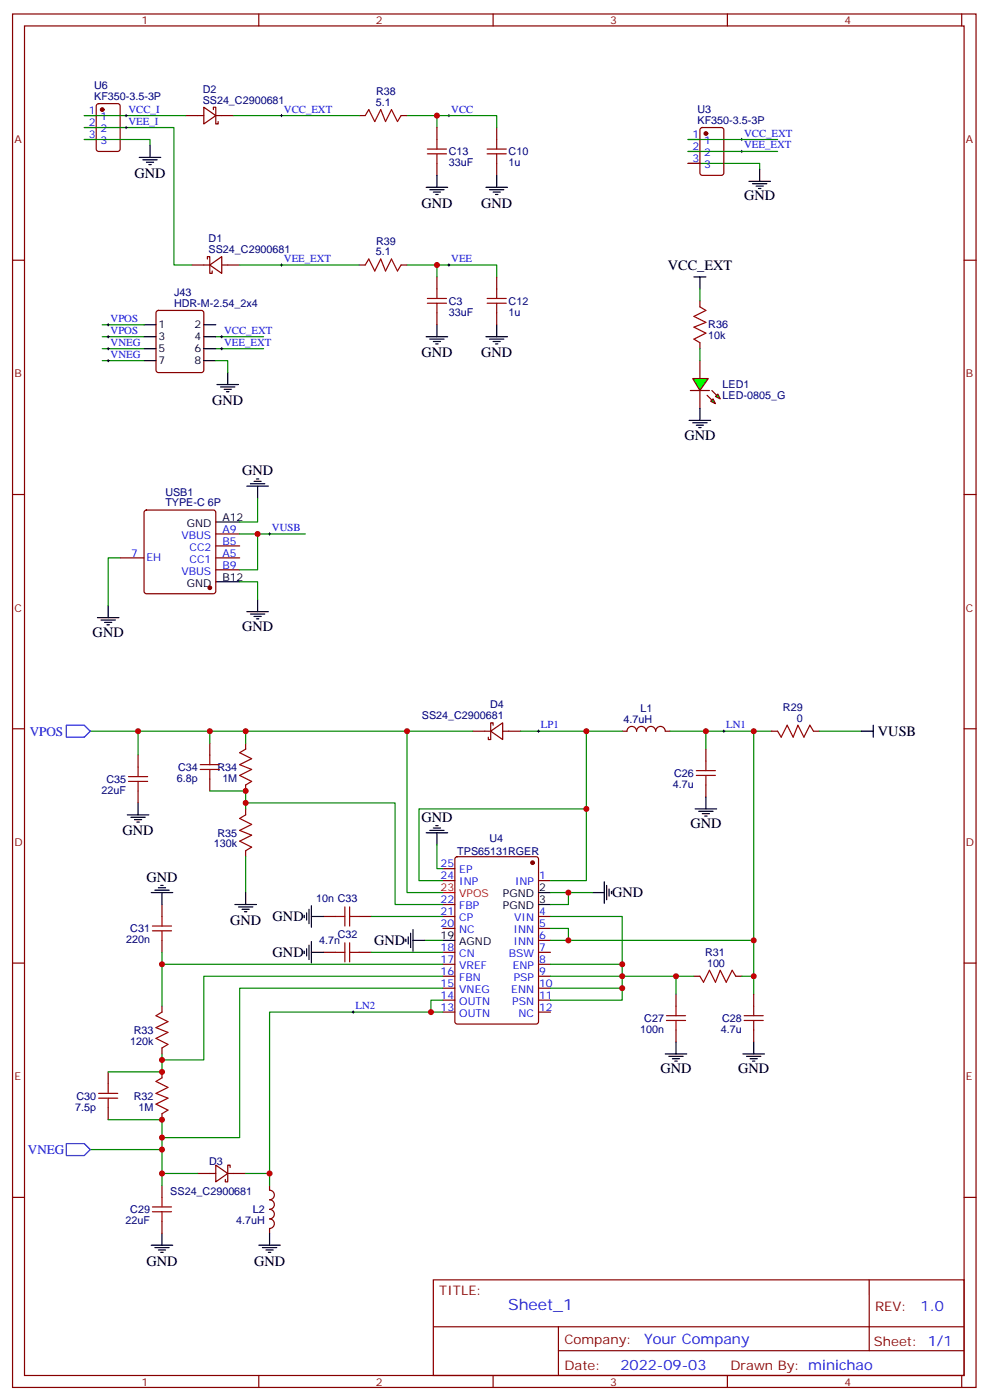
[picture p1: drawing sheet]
<svg xmlns="http://www.w3.org/2000/svg" width="292mm" height="413mm" viewBox="0 0 292 413" stroke-linecap="round" stroke-linejoin="round" font-family="sans-serif">
<g fill="none" stroke="#870000" stroke-width=".35">
<path d="M3.7 4.1h284.3v405.4h-284.3zM7.2 7.7h277.3v398.2h-277.3zM76.4 4.1v3.6M145.5 4.1v3.6M214.7 4.1v3.6M283.8 4.1v3.6M24.9 34.1h3.5M24.9 37.6h3.5M28.6 30.8l.5-.2h5.6l.7 .4 .1 13-.5 .6-5.9 .1-.6-.5-.1-12.9zM54.9 34.1h5.2M60.1 31.6l3.6 2.5-3.6 2.5zM63 32.3v-.7h.7v5h.7v-.7"/>
<path d="M63.7 34.1h5.3M106 34.1h1.8M118.4 34.1h1.7M128.9 37.6v3.6M146.6 37.6v3.6M206.8 37.8l.5-.2h5.6l.7 .5v12.9l-.5 .7-5.8 .1-.7-.5v-13zM24.9 41.2h3.5M128.9 48.2v3.6M146.6 48.2v3.6M203 41.2h3.6M203 44.7h3.6M203 48.2h3.6"/>
<path d="M3.7 76.8h3.5M56.6 78.2h5.3M61.2 76.4v-.7h.7v5h.7v-.7M61.9 78.2l3.5-2.5v5zM65.4 78.2h5.3M106 78.2h1.8M118.4 78.2h1.7M284.5 76.8h3.5M46.3 91.8l.4-.2h12.7l.5 .2 .2 .5v17l-.2 .5-.5 .2h-12.7l-.5-.3-.2-.4v-17zM128.9 81.7v3.6M128.9 92.3v3.5M146.6 81.7v3.6"/>
<path d="M146.6 92.3v3.5M206.6 88.8v1.8M206.6 101.1v1.8M206.6 106.4v5.3M206.6 115.3v5.2M3.7 145.9h3.5M42.7 150.7l.5-.2h19.8l.5 .2 .2 .5v23.3l-.3 .5-.4 .2h-19.8l-.5-.2-.2-.5v-23.3zM63.7 157.6h7M284.5 145.9h3.5M35.5 164.6h7M63.7 164.6h7M63.7 161.1h7"/>
<path d="M63.7 168.2h7M3.7 215.1h3.5M61.9 219.3v3.5M72.5 219.3v1.8M139.5 215.8h5.3M144.8 215.8l3.5-2.5v5zM145.5 214v-.7h-.7v5h-.7v-.7M148.3 215.8h5.3M183.6 215.8h1.4a1.41 1.41 0 0 1 1.4-1.4 1.41 1.41 0 0 1 1.5 1.4 1.41 1.41 0 0 1 1.4-1.4 1.41 1.41 0 0 1 1.4 1.4 1.41 1.41 0 0 1 1.4-1.4 1.41 1.41 0 0 1 1.4 1.4 1.41 1.41 0 0 1 1.4-1.4 1.41 1.41 0 0 1 1.4 1.4h1.4M227.7 215.8h1.8M240.1 215.8h1.7M284.5 215.1h3.5"/>
<path d="M40.7 222.8v3.6M40.7 233.4v3.6M61.9 229.9v3.5M72.5 231.7v1.7M72.5 238.7v1.8M208.3 221.1v3.5M208.3 231.7v3.5M72.5 251.1v1.7M130.7 259.9h3.5M130.7 256.4h3.5M134.5 253l.4-.2h23.3l.7 .5v48.2l-.4 .7h-23.6l-.6-.4-.1-48.3zM158.9 259.9h3.6"/>
<path d="M47.8 266.9v3.6M47.8 277.5v3.6M95.4 270.5h3.6M106 270.5h3.5M130.7 270.5h3.5M130.7 274h3.5M130.7 266.9h3.5M158.9 270.5h3.6M158.9 274h3.6M158.9 277.5h3.6M3.7 284.2h3.5M47.8 296.9v1.8"/>
<path d="M95.4 281.1h3.6M106 281.1h3.5M130.7 281.1h3.5M130.7 284.6h3.5M130.7 288.1h3.5M130.7 291.6h3.5M130.7 295.2h3.5M130.7 298.7h3.5M158.9 281.1h3.6M158.9 284.6h3.6M158.9 288.1h3.6M158.9 291.6h3.6"/>
<path d="M158.9 295.2h3.6M158.9 298.7h3.6M199.5 293.4v3.5M204.8 288.1h1.8M217.1 288.1h1.8M222.4 293.4v3.5M284.5 284.2h3.5M31.9 316.3v3.6M47.8 309.3v1.7M47.8 316.3v1.8M199.5 304v3.5M222.4 304v3.5"/>
<path d="M31.9 326.9v3.5M47.8 328.7v1.7M3.7 353.4h3.5M47.8 349.8v3.6M58.4 346.3h5.3M63.7 343.9l3.5 2.4-3.5 2.5zM67.2 346.3h5.3M67.9 344.6v-.7h-.7v4.9h-.7v-.7M79.6 349.8l-.1 1.5a1.41 1.41 0 0 1 1.5 1.4 1.41 1.41 0 0 1-1.5 1.4 1.41 1.41 0 0 1 1.5 1.4 1.41 1.41 0 0 1-1.5 1.4 1.41 1.41 0 0 1 1.5 1.4 1.41 1.41 0 0 1-1.5 1.4 1.41 1.41 0 0 1 1.5 1.4 1.41 1.41 0 0 1-1.4 1.4v1.5M284.5 353.4h3.5M47.8 360.4v3.6M127.9 377.7h156.6v28.2h-156.6z"/>
<path d="M256.5 377.7v20.9M127.9 391.6h156.5M164.8 398.6h119.6M164.8 391.6v14.1M76.4 405.9v3.6M145.5 405.9v3.6M214.7 405.9v3.6M283.8 405.9v3.6"/>
</g>
<g fill="#870000" stroke="#870000" stroke-width=".35">
<circle cx="30.2" cy="32.3" r=".53"/>
<circle cx="61.9" cy="173.5" r=".53"/>
<circle cx="157.2" cy="254.6" r=".53"/>
<circle cx="208.3" cy="39.4" r=".53"/>
</g>
<g fill="none" stroke="#008700" stroke-width=".35">
<path d="M24.9 37.6h26.4v40.6h5.3M24.9 34.1h30M69 34.1h37M120.1 34.1h8.8v3.5M128.9 34.1h17.7v3.5M24.9 41.2h19.4v1.7M203 48.2h21.2v1.8M203 41.2h26.5M203 44.7h26.5M70.7 78.2h35.3M120.1 78.2h8.8v3.5M128.9 78.2h17.7v3.5"/>
<path d="M30.2 99.4h12.3M30.2 95.8h12.3M63.7 99.4h14.1M30.2 102.9h12.3M30.2 106.4h12.3M63.7 106.4h3.5v3.6M63.7 102.9h14.1M70.7 157.6h19.4M76 157.6v10.6h-5.3M76 147v7.1h-5.3M35.5 164.6h-3.6v14.2M70.7 171.7h5.3v5.3"/>
<path d="M26.6 215.8h93.5v47.6h10.6M40.7 215.8v7M61.9 215.8v3.5M72.5 215.8v3.5M120.1 215.8h19.4M153.6 215.8h19.4M183.6 215.8h-10.6v44.1h-10.5M197.7 215.8h30M208.3 215.8v5.3M222.4 215.8v61.7h-59.9M241.8 215.8h12.4M61.9 233.4h10.6v5.3"/>
<path d="M72.5 237h44.1v29.9h14.1M173 238.7h-49.4v21.2h7.1M72.5 252.8v10.6M128.9 249.3v7.1h1.8M109.5 270.5h21.2M125.4 277.5h5.3M162.5 274h5.2v3.5M162.5 270.5h21.1v17.6h15.9M162.5 263.4h12.3M167.7 263.4v3.5h-5.2M222.4 277.5v10.6h-3.5M47.8 281.1v3.5"/>
<path d="M109.5 281.1h21.2M127.2 298.7h-47.6v47.6M130.7 295.2h-3.5v3.5h3.5M130.7 284.6h-82.9v12.3M130.7 288.1h-70.6v24.7h-12.3M130.7 291.6h-60v44.1h-22.9M162.5 288.1h21.1v3.5h-21.1M162.5 284.6h21.1M183.6 291.6v3.6h-21.1M204.8 288.1h-5.3v5.3M222.4 288.1v5.3M47.8 311v5.3h-15.9"/>
<path d="M26.6 339.3h21.2M31.9 330.4h15.9v15.9M58.4 346.3h-10.6v3.5M72.5 346.3h7.1v3.5"/>
</g>
<g fill="none" stroke="#000" stroke-width=".35">
<path d="M41.1 46.5h6.3M42.2 47.2h4.2M43.2 47.9h2.1M43.9 48.6h.7M44.3 42.9v3.6M125.8 55.3h6.3M126.8 56h4.3M127.9 56.7h2.1M128.6 57.4h.7M128.9 51.8v3.5M143.4 55.3h6.4M144.5 56h4.2"/>
<path d="M145.5 56.7h2.1M146.2 57.4h.7M146.6 51.8v3.5M221 53.5h6.4M222.1 54.2h4.2M223.1 54.9h2.1M223.8 55.6h.7M224.2 50v3.5M42.5 99.4h3.5M42.5 95.8h3.5M60.1 99.4h3.6M60.1 95.8h3.6"/>
<path d="M125.8 99.4h6.3M128.9 95.8v3.6M143.4 99.4h6.4M146.6 95.8v3.6M42.5 102.9h3.5M42.5 106.4h3.5M60.1 102.9h3.6M60.1 106.4h3.6M64 113.5h6.4M65.1 114.2h4.2M66.1 114.9h2.2M66.9 115.6h.7"/>
<path d="M67.2 110v3.5M126.8 100.1h4.3M127.9 100.8h2.1M128.6 101.5h.7M144.5 100.1h4.2M145.5 100.8h2.1M146.2 101.5h.7M63.7 154.1h7M72.8 143.5h6.4M73.9 142.8h4.2M75 142.1h2.1M75.7 141.4h.7"/>
<path d="M76 143.5v3.5M31.9 178.8v3.5M63.7 171.7h7M76 177v3.5M28.8 182.3h6.3M29.8 183h4.2M30.9 183.7h2.1M31.6 184.4h.7M72.8 180.5h6.4M73.9 181.2h4.2M75 181.9h2.1M75.7 182.6h.7"/>
<path d="M254.2 215.8h3.5M257.7 214v3.6M40.7 237v3.5M205.1 238.7h6.4M206.2 239.4h4.2M208.3 235.2v3.5M37.6 240.5h6.3M38.6 241.2h4.3M39.7 241.9h2.1M40.4 242.6h.7M125.8 245.8h6.3M126.8 245.1h4.3"/>
<path d="M127.9 244.4h2.1M128.6 243.7h.7M128.9 245.8v3.5M207.3 240.1h2.1M208 240.8h.7M44.6 263.4h6.4M45.7 262.7h4.2M46.7 262h2.2M47.4 261.3h.8M47.8 263.4v3.5M69.3 266.9h6.4M70.4 267.7h4.2"/>
<path d="M71.4 268.4h2.2M72.1 269.1h.7M72.5 263.4v3.5M89.8 270.1v.7M90.5 269.4v2.1M90.5 280v2.1M91.2 268.4v4.2M91.2 278.9v4.3M91.9 270.5h3.5M91.9 267.3v6.3M91.9 277.9v6.3M119.8 277.2v.7"/>
<path d="M120.5 276.5v2.1M121.2 275.4v4.2M121.9 277.5h3.5M121.9 274.4v6.3M130.7 277.5h3.5M158.9 263.4h3.6M158.9 266.9h3.6M174.8 263.4h3.5M178.3 260.2v6.4M179 261.3v4.2M179.7 262.4v2.1M180.4 263.1v.7"/>
<path d="M89.8 280.7v.7M91.9 281.1h3.5M196.3 311h6.4M197.4 311.7h4.2M198.4 312.5h2.2M199.1 313.2h.7M199.5 307.5v3.5M219.3 311h6.3M220.3 311.7h4.2M221.4 312.5h2.1M222.1 313.2h.7M222.4 307.5v3.5"/>
<path d="M44.6 367.5h6.4M45.7 368.2h4.2M46.7 368.9h2.2M47.4 369.6h.8M47.8 364v3.5M76.4 367.5h6.3M77.4 368.2h4.3M78.5 368.9h2.1M79.2 369.6h.7M79.6 364v3.5"/>
</g>
<g fill="none" stroke="#a10000" stroke-width=".35">
<path d="M107.8 34.1l1-1.8 1.8 3.6 1.8-3.6 1.4 3.6 1.7-3.6 1.8 3.6 1.1-1.8M126.1 45.4h5.7M126.1 44h5.7M128.9 41.2v2.8M128.9 45.4v2.8M143.8 45.4h5.6M143.8 44h5.6M146.6 41.2v2.8M146.6 45.4v2.8M107.8 78.2l1-1.8 1.8 3.6 1.8-3.6 1.4 3.6 1.7-3.6 1.8 3.6 1.1-1.8M126.1 89.5h5.7M126.1 88.1h5.7"/>
<path d="M128.9 85.3v2.8M128.9 89.5v2.8M143.8 89.5h5.6M143.8 88.1h5.6M146.6 85.3v2.8M146.6 89.5v2.8M206.6 90.6l1.7 1-3.5 1.8 3.5 1.7-3.5 1.5 3.5 1.7-3.5 1.8 1.8 1M229.5 215.8l1 1.8 1.8-3.6 1.8 3.6 1.4-3.6 1.7 3.6 1.8-3.6 1.1 1.8M37.9 230.6h5.7M37.9 229.2h5.7M40.7 226.4v2.8M40.7 230.6v2.8"/>
<path d="M59.1 227.1h5.6M59.1 225.7h5.6M61.9 222.8v2.9M61.9 227.1v2.8M72.5 221.1l-1.8 1 3.6 1.8-3.6 1.8 3.6 1.4-3.6 1.7 3.6 1.8-1.8 1.1M205.5 227.4h5.6M205.5 228.8h5.6M208.3 224.6v2.8M208.3 228.8v2.9M72.5 240.5l-1.8 1 3.6 1.8-3.6 1.8 3.6 1.4-3.6 1.7 3.6 1.8-1.8 1.1M45 274.7h5.6M45 273.3h5.6"/>
<path d="M47.8 270.5v2.8M47.8 274.7v2.8M99 270.5h2.8M101.8 267.7v5.6M101.8 278.2v5.7M103.2 267.7v5.6M103.2 278.2v5.7M103.2 270.5h2.8M47.8 298.7l-1.8 1.1 3.6 1.7-3.6 1.8 3.6 1.4-3.6 1.8 3.6 1.7-1.8 1.1M99 281.1h2.8M103.2 281.1h2.8M196.7 299.8h5.6"/>
<path d="M199.5 296.9v2.9M206.6 288.1l1 1.8 1.8-3.6 1.7 3.6 1.4-3.6 1.8 3.6 1.8-3.6 1 1.8M219.6 299.8h5.6M222.4 296.9v2.9M31.9 319.9v2.8M47.8 318.1l-1.8 1.1 3.6 1.7-3.6 1.8 3.6 1.4-3.6 1.8 3.6 1.7-1.8 1.1M196.7 301.2h5.6M199.5 301.2v2.8M219.6 301.2h5.6M222.4 301.2v2.8M29.1 322.7h5.6M29.1 324.1h5.6"/>
<path d="M31.9 324.1v2.8M45 357.6h5.6M45 356.2h5.6M47.8 353.4v2.8M47.8 357.6v2.8"/>
</g>
<g fill="none" stroke="#000" stroke-width=".3">
<path d="M36.9 34.1h.7M36.9 37.6h.7M37.2 33.8v.7M37.2 37.3v.7M82.7 34.1h.7M83.1 33.8v.7M132.1 34.1h.7M132.5 33.8v.7M218.5 41.2h.8M218.5 44.7h.8M218.9 40.8v.7M218.9 44.3v.7"/>
<path d="M82.7 78.2h.7M83.1 77.9v.7M132.1 78.2h.7M132.5 77.9v.7M31.6 99.4h.7M31.6 95.8h.7M31.9 95.5v.7M31.9 99v.7M65.1 99.4h.7M65.4 99v.7M31.6 102.9h.7M31.6 106.4h.7"/>
<path d="M31.9 102.6v.7M31.9 106.1v.7M65.1 102.9h.7M65.4 102.6v.7M79.2 157.6h.7M79.6 157.2v.7M158.6 215.8h.7M158.9 215.4v.7M213.3 215.8h.7M213.6 215.4v.7M103.9 298.7h.7M104.2 298.3v.7"/>
</g>
<path d="M130.7 263.4h3.5" fill="none" stroke="#f00" stroke-width=".35"/>
<path d="M19.6 214h5.3l1.7 1.8-1.7 1.8h-5.3zM19.6 337.5h5.3l1.7 1.8-1.7 1.7h-5.3z" fill="none" stroke="#00f" stroke-width=".35"/>
<g fill="#0f0" stroke="#870000" stroke-width=".35">
<path d="M210.4 117.7l.7 1.4-1.4-.7z"/>
<path d="M211.1 117l.7-.7 .7 1.4z"/>
</g>
<g fill="#870000" stroke="#870000" stroke-width=".35">
<path d="M208.7 116.7l1.4 1.4z"/>
<path d="M210.1 115.3l1.4 1.4z"/>
</g>
<path d="M203.7 115.3h5.7z" fill="#f00" stroke="#870000" stroke-width=".35"/>
<path d="M204.4 111.7h4.6l-2.4 3.6z" fill="#0f0" stroke="#870000" stroke-width=".35"/>
<path d="M206.6 85.3v3.5M206.6 102.9v3.5" fill="none" stroke="#008700" stroke-width=".35"/>
<path d="M204.8 81.7h3.5M206.6 81.7v3.6M203.4 124.1h6.3M204.4 124.8h4.3M205.5 125.5h2.1M206.2 126.2h.7M206.6 120.5v3.6" fill="none" stroke="#000" stroke-width=".35"/>
<g fill="#c00">
<circle cx="128.9" cy="78.2" r=".88"/>
<circle cx="128.9" cy="34.1" r=".88"/>
<circle cx="76" cy="157.6" r=".88"/>
<circle cx="208.3" cy="215.8" r=".88"/>
<circle cx="222.4" cy="215.8" r=".88"/>
<circle cx="167.7" cy="277.5" r=".88"/>
<circle cx="199.5" cy="288.1" r=".88"/>
<circle cx="183.6" cy="284.6" r=".88"/>
<circle cx="183.6" cy="288.1" r=".88"/>
<circle cx="183.6" cy="291.6" r=".88"/>
<circle cx="222.4" cy="288.1" r=".88"/>
<circle cx="167.7" cy="263.4" r=".88"/>
<circle cx="47.8" cy="330.4" r=".88"/>
<circle cx="47.8" cy="316.3" r=".88"/>
<circle cx="47.8" cy="346.3" r=".88"/>
<circle cx="47.8" cy="335.7" r=".88"/>
<circle cx="79.6" cy="346.3" r=".88"/>
<circle cx="127.2" cy="298.7" r=".88"/>
<circle cx="47.8" cy="284.6" r=".88"/>
<circle cx="72.5" cy="233.4" r=".88"/>
<circle cx="72.5" cy="215.8" r=".88"/>
<circle cx="61.9" cy="215.8" r=".88"/>
<circle cx="47.8" cy="339.3" r=".88"/>
<circle cx="72.5" cy="237" r=".88"/>
<circle cx="40.7" cy="215.8" r=".88"/>
<circle cx="120.1" cy="215.8" r=".88"/>
<circle cx="173" cy="215.8" r=".88"/>
<circle cx="222.4" cy="277.5" r=".88"/>
<circle cx="173" cy="238.7" r=".88"/>
<circle cx="47.8" cy="312.8" r=".88"/>
</g>
<text font-size="4.6" fill="#00f" x="150" y="386.7">Sheet_1</text>
<g font-size="4.2">
<text x="39.7" y="52.5">GND</text>
<text x="219.6" y="59.2">GND</text>
<text x="124.4" y="61.3">GND</text>
<text x="142" y="61.3">GND</text>
<text x="197.1" y="79.6">VCC_EXT</text>
<text x="124.4" y="105.4">GND</text>
<text x="142" y="105.4">GND</text>
<text x="62.6" y="119.5">GND</text>
<text x="202" y="129.7">GND</text>
<text x="71.4" y="140.3">GND</text>
<text x="27.3" y="187.9">GND</text>
<text x="71.4" y="186.2">GND</text>
<text x="259.1" y="217.2">VUSB</text>
<text x="124.4" y="242.6">GND</text>
<text x="203.8" y="244.4">GND</text>
<text x="36.2" y="246.5">GND</text>
<text x="43.2" y="260.2">GND</text>
<text x="180.6" y="264.8">GND</text>
<text x="67.9" y="272.9">GND</text>
<text x="80.5" y="271.9">GND</text>
<text x="110.4" y="278.9">GND</text>
<text x="80.5" y="282.5">GND</text>
<text x="194.9" y="316.7">GND</text>
<text x="217.9" y="316.7">GND</text>
<text x="43.2" y="373.5">GND</text>
<text x="75" y="373.5">GND</text>
</g>
<g font-size="4.2" fill="#00f">
<text x="271.7" y="387">1.0</text>
<text x="190.1" y="396.5">Your Company</text>
<text x="183.1" y="404.3">2022-09-03</text>
</g>
<g font-size="3.9" fill="#00f">
<text x="8.8" y="217.1">VPOS</text>
<text x="8.2" y="340.6">VNEG</text>
</g>
<g font-size="3.9" fill="#800">
<text x="129.6" y="382.3">TITLE:</text>
<text x="258.3" y="387">REV:</text>
<text x="166.6" y="396.5">Company:</text>
<text x="257.9" y="397.1">Sheet: 1/1</text>
<text x="166.6" y="404.2">Date:</text>
<text x="215.6" y="404.3">Drawn By: minichao</text>
</g>
<g font-size="3.2" fill="#800">
<text x="41.8" y="7.1">1</text>
<text x="110.9" y="7.1">2</text>
<text x="180.1" y="7.1">3</text>
<text x="249.2" y="7.1">4</text>
<text x="4.2" y="42.2">A</text>
<text x="285" y="42.2">A</text>
<text x="4.2" y="111.4">B</text>
<text x="285" y="111.4">B</text>
<text x="4.2" y="180.5">C</text>
<text x="285" y="180.5">C</text>
<text x="4.2" y="249.7">D</text>
<text x="285" y="249.7">D</text>
<text x="4.2" y="318.8">E</text>
<text x="285" y="318.8">E</text>
<text x="41.8" y="408.9">1</text>
<text x="110.9" y="408.9">2</text>
<text x="180.1" y="408.9">3</text>
<text x="249.2" y="408.9">4</text>
</g>
<g font-size="3.2" fill="#000080">
<text x="27.8" y="29.5">KF350-3.5-3P</text>
<text x="27.8" y="26.4">U6</text>
<text x="59.8" y="27.4">D2</text>
<text x="111" y="28.2">R38</text>
<text x="59.8" y="30.6">SS24_C2900681</text>
<text x="111" y="31.3">5.1</text>
<text x="205.9" y="33.4">U3</text>
<text x="205.9" y="36.6">KF350-3.5-3P</text>
<text x="132.5" y="45.8">C13</text>
<text x="150.1" y="45.8">C10</text>
<text x="132.5" y="49.1">33uF</text>
<text x="150.1" y="49">1u</text>
<text x="61.6" y="71.5">D1</text>
<text x="61.6" y="74.7">SS24_C2900681</text>
<text x="111" y="75.4">5.1</text>
<text x="111" y="72.3">R39</text>
<text x="51.4" y="87.4">J43</text>
<text x="132.5" y="89.9">C3</text>
<text x="150.1" y="89.9">C12</text>
<text x="51.4" y="90.6">HDR-M-2.54_2x4</text>
<text x="132.5" y="93.1">33uF</text>
<text x="150.1" y="93.1">1u</text>
<text x="209" y="100.1">10k</text>
<text x="209" y="96.9">R36</text>
<text x="213.3" y="117.8">LED-0805_G</text>
<text x="213.3" y="114.6">LED1</text>
<text x="48.8" y="149.5">TYPE-C 6P</text>
<text x="48.8" y="146.3">USB1</text>
<text x="144.6" y="209.1">D4</text>
<text x="231.1" y="209.8">R29</text>
<text x="124.5" y="212.3">SS24_C2900681</text>
<text x="184" y="213.3">4.7uH</text>
<text x="189" y="210.1">L1</text>
<text x="235.1" y="213">0</text>
<text x="52.6" y="227.6">C34</text>
<text x="64.2" y="227.6">R34</text>
<text x="31.4" y="231.1">C35</text>
<text x="52.2" y="230.7">6.8p</text>
<text x="65.6" y="230.7">1M</text>
<text x="198.6" y="232.5">4.7u</text>
<text x="199" y="229.3">C26</text>
<text x="30" y="234.2">22uF</text>
<text x="63.1" y="250.1">130k</text>
<text x="64.2" y="247">R35</text>
<text x="144.4" y="248.6">U4</text>
<text x="134.9" y="252.2">TPS65131RGER</text>
<text x="93.3" y="266.3">10n C33</text>
<text x="38.4" y="275.1">C31</text>
<text x="37.2" y="278.3">220n</text>
<text x="94.2" y="278.7">4.7n</text>
<text x="99.7" y="276.9">C32</text>
<text x="208.1" y="282.2">R31</text>
<text x="208.7" y="285.3">100</text>
<text x="39.5" y="305.1">R33</text>
<text x="188.9" y="304.8">100n</text>
<text x="190.1" y="301.6">C27</text>
<text x="212.7" y="304.8">4.7u</text>
<text x="213.1" y="301.6">C28</text>
<text x="38.4" y="308.3">120k</text>
<text x="22.2" y="327.8">7.5p</text>
<text x="22.6" y="324.5">C30</text>
<text x="39.5" y="324.5">R32</text>
<text x="40.9" y="327.7">1M</text>
<text x="61.7" y="343.9">D3</text>
<text x="50.3" y="352.7">SS24_C2900681</text>
<text x="38.4" y="358.1">C29</text>
<text x="74.6" y="358">L2</text>
<text x="37" y="361.2">22uF</text>
<text x="69.7" y="361.2">4.7uH</text>
</g>
<g font-size="3.2" fill="#00f">
<text x="26.2" y="33.8">1</text>
<text x="29.7" y="35.5">1</text>
<text x="37.9" y="33.2">VCC_I</text>
<text x="83.8" y="33.2">VCC_EXT</text>
<text x="133.2" y="33.2">VCC</text>
<text x="26.2" y="37.3">2</text>
<text x="26.2" y="40.8">3</text>
<text x="29.7" y="39.1">2</text>
<text x="37.9" y="36.8">VEE_I</text>
<text x="204.4" y="40.8">1</text>
<text x="219.6" y="40.3">VCC_EXT</text>
<text x="29.7" y="42.6">3</text>
<text x="204.4" y="44.3">2</text>
<text x="204.4" y="47.9">3</text>
<text x="207.9" y="42.6">1</text>
<text x="207.9" y="46.1">2</text>
<text x="219.6" y="43.8">VEE_EXT</text>
<text x="207.9" y="49.6">3</text>
<text x="83.8" y="77.3">VEE_EXT</text>
<text x="133.2" y="77.3">VEE</text>
<text x="32.6" y="95">VPOS</text>
<text x="32.6" y="98.5">VPOS</text>
<text x="66.1" y="98.5">VCC_EXT</text>
<text x="32.6" y="102">VNEG</text>
<text x="32.6" y="105.6">VNEG</text>
<text x="66.1" y="102">VEE_EXT</text>
<text x="53.5" y="159">VBUS</text>
<text x="65.6" y="157.2">A9</text>
<text x="65.6" y="160.8">B5</text>
<text x="80.3" y="156.7">VUSB</text>
<text x="38.7" y="164.3">7</text>
<text x="43.2" y="165.7">EH</text>
<text x="55.9" y="166.1">CC1</text>
<text x="55.9" y="162.5">CC2</text>
<text x="65.6" y="164.3">A5</text>
<text x="65.6" y="167.8">B9</text>
<text x="53.5" y="169.6">VBUS</text>
<text x="159.6" y="214.9">LP1</text>
<text x="214.3" y="214.9">LN1</text>
<text x="130" y="256">25</text>
<text x="135.5" y="257.8">EP</text>
<text x="130" y="259.5">24</text>
<text x="135.5" y="261.3">INP</text>
<text x="152" y="261.3">INP</text>
<text x="159.1" y="259.5">1</text>
<text x="130" y="266.6">22</text>
<text x="135.5" y="268.4">FBP</text>
<text x="130" y="273.6">20</text>
<text x="130" y="270.1">21</text>
<text x="135.5" y="275.4">NC</text>
<text x="135.5" y="271.9">CP</text>
<text x="151.5" y="275.4">INN</text>
<text x="151.7" y="271.9">VIN</text>
<text x="159.1" y="270.1">4</text>
<text x="159.1" y="273.6">5</text>
<text x="130" y="280.7">18</text>
<text x="151.5" y="278.9">INN</text>
<text x="159.1" y="277.2">6</text>
<text x="159.1" y="280.7">7</text>
<text x="130" y="287.8">16</text>
<text x="130" y="284.2">17</text>
<text x="135.5" y="286">VREF</text>
<text x="135.5" y="282.5">CN</text>
<text x="150.1" y="282.5">BSW</text>
<text x="151.3" y="286">ENP</text>
<text x="159.1" y="284.2">8</text>
<text x="159.1" y="287.8">9</text>
<text x="130" y="291.3">15</text>
<text x="135.5" y="293.1">VNEG</text>
<text x="135.5" y="289.5">FBN</text>
<text x="150.9" y="293.1">ENN</text>
<text x="151.6" y="289.5">PSP</text>
<text x="159.1" y="291.3">10</text>
<text x="105" y="297.8">LN2</text>
<text x="130" y="298.3">13</text>
<text x="130" y="294.8">14</text>
<text x="135.5" y="296.6">OUTN</text>
<text x="151.2" y="296.6">PSN</text>
<text x="159.1" y="294.8">11</text>
<text x="159.1" y="298.3">12</text>
<text x="135.5" y="300.1">OUTN</text>
<text x="153" y="300.1">NC</text>
</g>
<g font-size="3.2">
<text x="46.7" y="96.9">1</text>
<text x="46.7" y="100.4">3</text>
<text x="57.4" y="96.9">2</text>
<text x="57.4" y="100.4">4</text>
<text x="46.7" y="104">5</text>
<text x="46.7" y="107.5">7</text>
<text x="57.4" y="104">6</text>
<text x="57.4" y="107.5">8</text>
<text x="55.1" y="155.5">GND</text>
<text x="65.6" y="153.7">A12</text>
<text x="55.1" y="173.1">GND</text>
<text x="65.6" y="171.3">B12</text>
<text x="159.1" y="263.1">2</text>
<text x="148.4" y="264.8">PGND</text>
<text x="148.4" y="268.4">PGND</text>
<text x="159.1" y="266.6">3</text>
<text x="130" y="277.2">19</text>
<text x="135.5" y="278.9">AGND</text>
</g>
<g font-size="3.2" fill="#f00">
<text x="130" y="263.1">23</text>
<text x="135.5" y="264.8">VPOS</text>
</g>
</svg>
